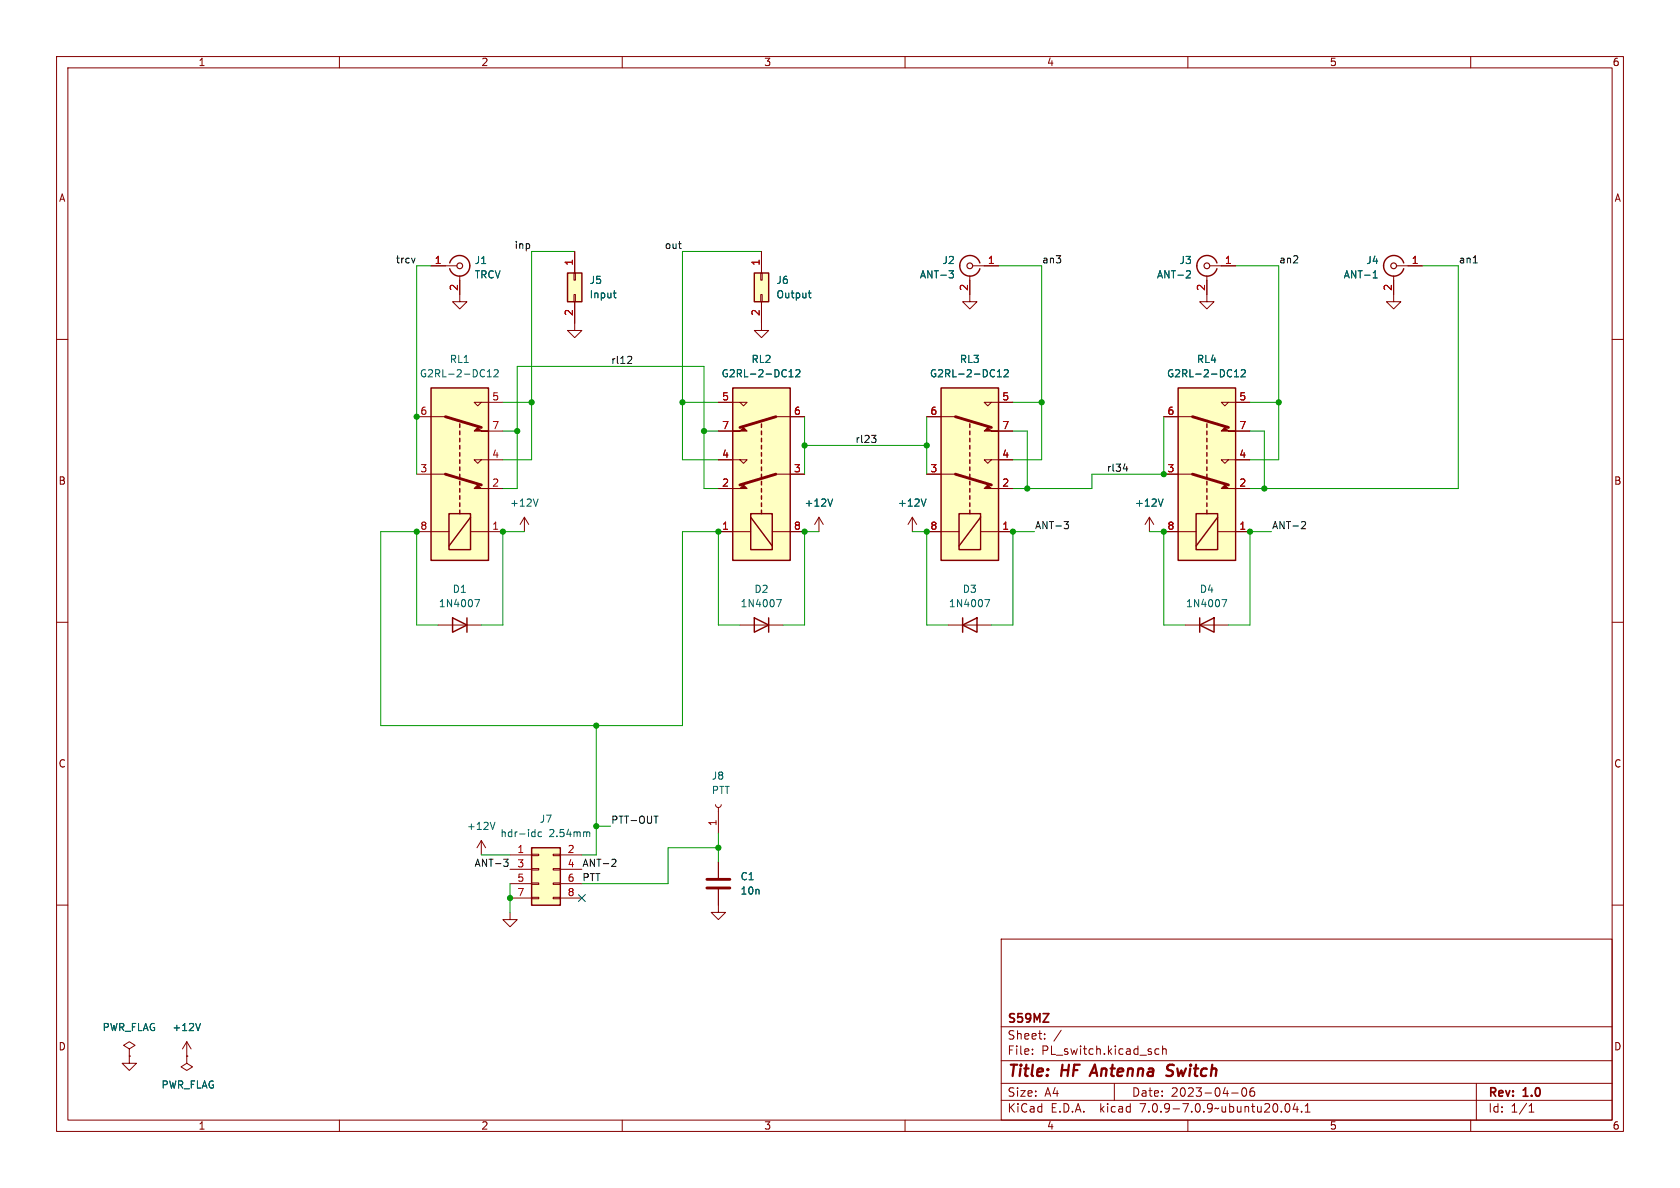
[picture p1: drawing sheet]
<svg xmlns="http://www.w3.org/2000/svg" width="297mm" height="210mm" viewBox="0 0 297 210" stroke-linecap="round" stroke-linejoin="round" font-family="sans-serif">
<g fill="none" stroke="#840000" stroke-width=".18">
<path d="M10 10h277v190h-277zM12 12h273v186h-273zM60 10v2M110 10v2M160 10v2M210 10v2M260 10v2M10 60h2M76.2 47h4.6M81.3 48.8v4.5h1.2l-1.2 1.3-1.3-1.3h1.3M101.5 48.3h.2v1.2h-.2zM101.5 52.1h.2v1.2h-.2z"/>
<path d="M101.6 53.3v5.1h1.3l-1.3 1.3-1.3-1.3h1.3M101.6 44.5v3.8M134.5 48.3h.2v1.2h-.2zM134.5 52.1h.2v1.2h-.2zM134.6 53.3v5.1h1.3l-1.3 1.3-1.3-1.3h1.3M134.6 44.5v3.8M171.4 48.8v4.5h-1.2l1.2 1.3 1.3-1.3h-1.3M172 47h4.5M213.4 48.8v4.5h-1.3l1.3 1.3 1.2-1.3h-1.2M213.9 47h4.5M246.4 48.8v4.5h-1.3l1.3 1.3 1.2-1.3h-1.2M246.9 47h4.6"/>
<path d="M285 60h2M73.7 73.7h5M85.1 71.1l-.6 .7-.7-.7h5.1M86.4 76.2h2.5M127 71.1h5.1l-.7 .7-.6-.7M127 76.2h2.5M137.2 73.7h5M163.8 73.7h5.1M175.3 71.1l-.7 .7-.6-.7h5.1M176.5 76.2h2.6M205.7 73.7h5.1M217.2 71.1l-.7 .7-.6-.7h5.1"/>
<path d="M218.4 76.2h2.6M73.7 94h5.7M73.7 83.8h5M83.2 94h5.7M85.1 81.3l-.6 .6-.7-.6h5.1M86.4 86.4h2.5M92.7 91.4l.8 1.3M92.7 91.4v2.6M92.7 91.4l-.8 1.3M127 81.3h5.1l-.7 .6-.6-.6M127 94h5.7M127 86.4h2.5"/>
<path d="M136.5 94h5.7M137.2 83.8h5M144.8 91.4l-.8 1.3M144.8 91.4v2.6M144.8 91.4l.7 1.3M161.3 91.4l.8 1.3M161.3 91.4v2.6M161.3 91.4l-.8 1.3M163.8 94h5.7M163.8 83.8h5.1M173.4 94h5.7M175.3 81.3l-.7 .6-.6-.6h5.1"/>
<path d="M176.5 86.4h2.6M203.2 91.4l.8 1.3M203.2 91.4v2.6M203.2 91.4l-.8 1.3M205.7 94h5.8M205.7 83.8h5.1M215.3 94h5.7M217.2 81.3l-.7 .6-.6-.6h5.1M218.4 86.4h2.6M10 110h2M77.5 110.5h7.6M130.8 110.5h7.6"/>
<path d="M167.6 110.5h7.7M209.5 110.5h7.7M285 110h2M10 160h2M85.1 148.6l-.8 1.3M85.1 148.6v2.5M85.1 148.6l.8 1.3M90.2 151.1h3.8M90.2 153.7h3.8M90.2 156.2h3.8M90.2 158.8h3.8M94 158.6h1.2v.3h-1.2z"/>
<path d="M94 156.1h1.2v.2h-1.2zM94 153.5h1.2v.3h-1.2zM94 151h1.2v.3h-1.2zM97.8 158.6h1.3v.3h-1.3zM97.8 156.1h1.3v.2h-1.3zM97.8 153.5h1.3v.3h-1.3zM97.8 151h1.3v.3h-1.3zM99.1 151.1h3.8M99.1 153.7h3.8M99.1 156.2h3.8M99.1 158.8h3.8M126.5 142.2l.1 .4 .4 .1 .4-.1 .1-.4"/>
<path d="M127 157.2v4.1h1.3l-1.3 1.3-1.3-1.3h1.3M127 142.7v4.6M127 152.4v2.8M285 160h2M90.2 161.3v1.3h1.2l-1.2 1.2-1.3-1.2h1.3M177 166h108v32h-108zM22.9 186.7v1.3h1.2l-1.2 1.2-1.3-1.2h1.3M22.9 185.4l1-.6-1-.6-1.1 .6 1.1 .6v1.3M22.9 186.7h.1M33 186.7v1.3l-1 .6 1 .6 1-.6-1-.6M33 186.7h.1M33 184.2l-.7 1.2"/>
<path d="M33 184.2v2.5M33 184.2l.8 1.2M60 198v2M110 198v2M160 198v2M177 194.5h108M177 191.5h108M177 187.5h108M177 181.5h108M182.5 186.3v.1M182.5 185.5v.1M184.7 183.6v.1"/>
<path d="M184.7 182.8v.1M187.6 182.1l-1.3 2M197 191.5v3M204.9 185.5l-.4-.1-.3 .3v.4l.1 .2h.6M205.5 185.5l.2-.1 .4 .1 .1 .9M205.5 184.9v1.5M210 198v2M217.7 193.2h1.2M219.7 192.4l.2-.1a.81 .81 0 0 1 .6 .6 .81 .81 0 0 1-.3 .8l-.2 .1a.81 .81 0 0 1-.3-1.4zM221.7 192.3a.59 .59 0 0 0-.7 .6v.6l.1 .2 .4 .1 .2-.1 .1-.5-.1-.3h-.5l-.2 .3M227.3 195.2l.2-.1a.81 .81 0 0 1 .6 .6 .81 .81 0 0 1-.3 .8l-.1 .1a.81 .81 0 0 1-.4-1.4zM229 195l-.4 1.1h.9"/>
<path d="M229.3 195.6v1M230.1 196.5v.1M230.7 196.6h.9M230.7 195.5l.5-.4v1.5M260 198v2M261 191.5v6.5M270.3 196.6h.9M270.3 195.5l.4-.4v1.5"/>
</g>
<path d="M193.6 188.2l-1 2M207.2 190a.85 .85 0 0 1-1 .1M207.3 188.2l-.7 .1a.46 .46 0 0 0-.3 .5 .46 .46 0 0 0 .4 .4l.5 .2" fill="none" stroke="#840000" stroke-width=".4"/>
<g fill="none" stroke="#006464" stroke-width=".18">
<path d="M108.4 51.8h.5M108.6 52.5l.3 .1M142.9 51.8h.5M143.1 51.4v1.1l.3 .1M167.8 47.9h.8l-.5 .4 .4 .2 .1 .4-.3 .2h-.3M209.9 47.9h.4l.2 .3-.8 .9h.8M242.8 49.1h.7M242.8 48.2l.3-.3v1.2M86.1 66.6h.8M86.1 65.7l.4-.4v1.3M87.4 65.5l.4-.2 .3 .4-.8 .9h.8M139.5 66.6h.7"/>
<path d="M139.5 65.7l.4-.4v1.3M140.7 65.5l.5-.2 .2 .4-.8 .9h.8M176.3 66.6h.7M176.3 65.7l.4-.4v1.3M177.5 65.5l.5-.2 .3 .4-.8 .9h.8M218.2 66.6h.8M218.2 65.7l.4-.4v1.3M219.4 65.5l.5-.2 .3 .4-.8 .9h.8M95.1 88.2l-.4 1.3M147.2 88.2l-.4 1.3M163.7 88.2l-.4 1.3M205.6 88.2l-.4 1.3"/>
<path d="M83.9 106h.9l-.6 1.3M137.3 106h.8l-.5 1.3M174.1 106h.9l-.6 1.3M216 106h.9l-.6 1.3M87.5 145.4l-.4 1.2M94.2 147.1h.4M94.6 146.6v1.3M94.6 147.8l-.4 .1M95.7 147.1h-.3l-.3 .2 .1 .5h.5M103.9 147.1l.4 .1v.7M35.4 180.9l-.4 1.3"/>
</g>
<g fill="none" stroke="#840000" stroke-width=".25">
<path d="M79.5 46.5a1.81 1.81 0 0 1 2.8-1 1.81 1.81 0 0 1 0 3 1.81 1.81 0 0 1-2.8-1M100.3 48.3h2.6v5h-2.6zM133.3 48.3h2.6v5h-2.6zM173.2 46.5a1.81 1.81 0 0 0-2.8-1 1.81 1.81 0 0 0 0 3 1.81 1.81 0 0 0 2.8-1M215.1 46.5a1.81 1.81 0 0 0-2.8-1 1.81 1.81 0 0 0 0 3 1.81 1.81 0 0 0 2.8-1M248.2 46.5a1.81 1.81 0 0 0-2.8-1 1.81 1.81 0 0 0 0 3 1.81 1.81 0 0 0 2.8-1M76.2 68.6h10.2v30.5h-10.2zM81.3 74.9v.7M81.3 76.2v.6M81.3 77.5v.6M81.3 78.7v.7M129.5 68.6h10.2v30.5h-10.2z"/>
<path d="M134.6 74.9v.7M134.6 76.2v.6M134.6 77.5v.6M134.6 78.7v.7M166.4 68.6h10.1v30.5h-10.1zM171.4 74.9v.7M171.4 76.2v.6M171.4 77.5v.6M171.4 78.7v.7M208.3 68.6h10.1v30.5h-10.1zM213.4 74.9v.7M213.4 76.2v.6"/>
<path d="M213.4 77.5v.6M213.4 78.7v.7M79.4 90.8h3.8v6.4h-3.8zM81.3 80v.6M81.3 81.3v.6M81.3 82.6v.6M81.3 83.8v.7M81.3 85.1v.6M81.3 86.4v.6M81.3 87.6v.7M81.3 88.9v.6M81.3 90.2v.6"/>
<path d="M83.2 91.4l-3.8 5.1M132.7 90.8h3.8v6.4h-3.8zM132.7 91.4l3.8 5.1M134.6 80v.6M134.6 81.3v.6M134.6 82.6v.6M134.6 83.8v.7M134.6 85.1v.6M134.6 86.4v.6M134.6 87.6v.7M134.6 88.9v.6M134.6 90.2v.6"/>
<path d="M169.5 90.8h3.9v6.4h-3.9zM171.4 80v.6M171.4 81.3v.6M171.4 82.6v.6M171.4 83.8v.7M171.4 85.1v.6M171.4 86.4v.6M171.4 87.6v.7M171.4 88.9v.6M171.4 90.2v.6M173.4 91.4l-3.9 5.1M211.5 90.8h3.8v6.4h-3.8z"/>
<path d="M213.4 80v.6M213.4 81.3v.6M213.4 82.6v.6M213.4 83.8v.7M213.4 85.1v.6M213.4 86.4v.6M213.4 87.6v.7M213.4 88.9v.6M213.4 90.2v.6M215.3 91.4l-3.8 5.1M80 109.2l2.5 1.3-2.5 1.3zM82.5 109.2v2.6"/>
<path d="M133.3 109.2l2.6 1.3-2.6 1.3zM135.9 109.2v2.6M170.2 110.5l2.5-1.3v2.6zM170.2 109.2v2.6M212.1 110.5l2.5-1.3v2.6zM212.1 109.2v2.6M94 149.9h5.1v10.1h-5.1z"/>
</g>
<g fill="#ffffc2" stroke="#ffffc2" stroke-width=".18">
<path d="M166.4 68.6h10.1v30.5h-10.1z"/>
<path d="M76.2 68.6h10.2v30.5h-10.2z"/>
<path d="M100.3 48.3h2.6v5h-2.6z"/>
<path d="M94 149.9h5.1v10.1h-5.1z"/>
<path d="M208.3 68.6h10.1v30.5h-10.1z"/>
<path d="M133.3 48.3h2.6v5h-2.6z"/>
<path d="M129.5 68.6h10.2v30.5h-10.2z"/>
</g>
<path d="M78.7 73.7l6.4 1.9M137.2 73.7l-6.4 1.9M168.9 73.7l6.4 1.9M210.8 73.7l6.4 1.9M78.7 83.8l6.4 1.9M137.2 83.8l-6.4 1.9M168.9 83.8l6.4 1.9M210.8 83.8l6.4 1.9M125 157h4M125 155.4h4" fill="none" stroke="#840000" stroke-width=".51"/>
<g fill="#840000" stroke="#840000" stroke-width=".18">
<path d="M174 86.4l.6-.7 .7 .7h1.2z"/>
<path d="M174 76.2l.6-.6 .7 .6h1.2z"/>
<path d="M83.8 86.4l.7-.7 .6 .7h1.3z"/>
<path d="M83.8 76.2l.7-.6 .6 .6h1.3z"/>
<path d="M215.9 86.4l.6-.7 .7 .7h1.2z"/>
<path d="M215.9 76.2l.6-.6 .7 .6h1.2z"/>
<path d="M129.5 86.4h1.3l.6-.7 .7 .7z"/>
<path d="M129.5 76.2h1.3l.6-.6 .7 .6z"/>
</g>
<g fill="none" stroke="#840000" stroke-width=".2">
<circle cx="81.3" cy="47" r=".51"/>
<circle cx="171.5" cy="47" r=".51"/>
<circle cx="213.4" cy="47" r=".51"/>
<circle cx="246.4" cy="47" r=".51"/>
</g>
<path d="M73.4 45.6l-.3 .9M260.4 46.5h.8M111.1 63h.5l.1 .4-.8 .9h.8M154.1 77h.8l-.5 .4M154.6 77.4l.3 .3v.3l-.3 .2M188.1 92.2h.8l-.4 .5 .3 .1 .1 .4-.2 .3h-.4M198.6 82.9h.8M199.2 82.5v.8M230.3 92.2l.4 .1 .1 .3-.8 .9h.8M89 151.9h.8l-.4 .5 .4 .1v.4l-.2 .3h-.4M108.4 151.9h.4l.1 .4-.8 .9h.8M115.6 144.3h.7" fill="none" stroke="#0f0f0f" stroke-width=".18"/>
<g fill="none" stroke="#009600" stroke-width=".18">
<path d="M76.2 47h-2.5v36.8M101.6 44.5h-7.6v36.8h-5.1M134.6 44.5h-14v36.8h6.4M176.5 47h7.6v34.3h-5M218.4 47h7.7v34.3h-5.1M251.5 47h6.3v39.4h-36.8M88.9 71.1h5.1M88.9 76.2h2.5M120.6 71.1h6.4M124.5 76.2h2.5M142.2 73.7v10.1M142.2 78.7h21.6"/>
<path d="M163.8 73.7v10.1M179.1 76.2h2.5v10.2M179.1 71.1h5M205.7 73.7v10.1h-12.7v2.6h-13.9M221 76.2h2.5v10.2M221 71.1h5.1M88.9 86.4h2.5v-21.6h33.1v21.6h2.5M92.7 94h-3.8v16.5h-3.8M144.8 94h-2.6v16.5h-3.8M161.3 94h2.5v16.5h3.8M182.9 94h-3.8v16.5h-3.8M203.2 94h2.5v16.5h3.8"/>
<path d="M224.8 94h-3.8v16.5h-3.8M77.5 110.5h-3.8v-16.5h-6.4v34.3h53.3v-34.3h6.4v16.5h3.8M105.4 128.3v22.8h-2.5M85.1 151.1h5.1M90.2 156.2v5.1M105.4 146.1h2.5M127 147.3v5.1M127 149.9h-8.9v6.3h-15.2"/>
</g>
<path d="M102.3 158.1l1.2 1.3M103.5 158.1l-1.2 1.3" fill="none" stroke="#000084" stroke-width=".18"/>
<g fill="#009600" stroke="#009600" stroke-width=".18">
<circle cx="179.1" cy="94" r=".46"/>
<circle cx="181.6" cy="86.4" r=".46"/>
<circle cx="205.7" cy="94" r=".46"/>
<circle cx="142.2" cy="78.7" r=".46"/>
<circle cx="142.2" cy="94" r=".46"/>
<circle cx="163.8" cy="78.7" r=".46"/>
<circle cx="163.8" cy="94" r=".46"/>
<circle cx="120.6" cy="71.1" r=".46"/>
<circle cx="73.7" cy="73.7" r=".46"/>
<circle cx="94" cy="71.1" r=".46"/>
<circle cx="124.5" cy="76.2" r=".46"/>
<circle cx="91.4" cy="76.2" r=".46"/>
<circle cx="127" cy="94" r=".46"/>
<circle cx="105.4" cy="146.1" r=".46"/>
<circle cx="88.9" cy="94" r=".46"/>
<circle cx="105.4" cy="128.3" r=".46"/>
<circle cx="127" cy="149.9" r=".46"/>
<circle cx="90.2" cy="158.8" r=".46"/>
<circle cx="73.7" cy="94" r=".46"/>
<circle cx="205.7" cy="83.8" r=".46"/>
<circle cx="221" cy="94" r=".46"/>
<circle cx="223.5" cy="86.4" r=".46"/>
<circle cx="184.1" cy="71.1" r=".46"/>
<circle cx="226.1" cy="71.1" r=".46"/>
</g>
<g font-size="2.8" fill="#840000">
<text x="178" y="190.9">Title:</text>
<text x="187.7" y="190.9">HF</text>
<text x="193.8" y="190.9">Antenna</text>
<text x="207.9" y="190.9">Switch</text>
</g>
<g font-size="2.1" fill="#840000">
<text x="178" y="184">Sheet:</text>
<text x="178" y="181.2">S59MZ</text>
<text x="178" y="186.7">File:</text>
<text x="184.1" y="186.7">PL_switch.kicad_sch</text>
<text x="178" y="196.9">KiCad</text>
<text x="178" y="194.1">Size:</text>
<text x="184.7" y="194.1">A4</text>
<text x="185.7" y="196.9">E.D.A.</text>
<text x="194.6" y="196.9">kicad</text>
<text x="200" y="194.1">Date:</text>
<text x="201.8" y="196.9">7.0.9-7.0.9~ubuntu20.04.1</text>
<text x="207" y="194.1">2023-04-06</text>
<text x="263" y="194.3">Rev:</text>
<text x="263" y="196.9">Id:</text>
<text x="267.1" y="196.9">1/1</text>
<text x="269.4" y="194.3">1.0</text>
</g>
<g font-size="1.8" fill="#840000">
<text x="35" y="11.9">1</text>
<text x="85" y="11.9">2</text>
<text x="135" y="11.9">3</text>
<text x="185" y="11.9">4</text>
<text x="235" y="11.9">5</text>
<text x="285" y="11.9">6</text>
<text x="10.3" y="35.9">A</text>
<text x="285.3" y="35.9">A</text>
<text x="10.3" y="85.9">B</text>
<text x="285.3" y="85.9">B</text>
<text x="10.3" y="135.9">C</text>
<text x="285.3" y="135.9">C</text>
<text x="10.3" y="185.9">D</text>
<text x="285.3" y="185.9">D</text>
<text x="35" y="199.9">1</text>
<text x="85" y="199.9">2</text>
<text x="135" y="199.9">3</text>
<text x="185" y="199.9">4</text>
<text x="235" y="199.9">5</text>
<text x="285" y="199.9">6</text>
</g>
<g font-size="1.8" fill="#0f0f0f">
<text x="69.9" y="46.6">trcv</text>
<text x="90.9" y="44.1">inp</text>
<text x="117.4" y="44.1">out</text>
<text x="184.1" y="46.6">an3</text>
<text x="226.1" y="46.6">an2</text>
<text x="257.8" y="46.6">an1</text>
<text x="107.9" y="64.4">rl12</text>
<text x="151.1" y="78.4">rl23</text>
<text x="195.6" y="83.5">rl34</text>
<text x="182.9" y="93.6">ANT-3</text>
<text x="224.8" y="93.6">ANT-2</text>
<text x="107.9" y="145.7">PTT-OUT</text>
<text x="83.8" y="153.3">ANT-3</text>
<text x="102.9" y="155.9">PTT</text>
<text x="102.9" y="153.3">ANT-2</text>
</g>
<g font-size="1.8" fill="#a90000">
<text x="76.8" y="46.7">1</text>
<text x="101.3" y="47.1" transform="rotate(-90 101.3 47.1)">1</text>
<text x="134.4" y="47.1" transform="rotate(-90 134.4 47.1)">1</text>
<text x="174.6" y="46.7">1</text>
<text x="216.5" y="46.7">1</text>
<text x="249.5" y="46.7">1</text>
<text x="81" y="51.5" transform="rotate(-90 81 51.5)">2</text>
<text x="171.2" y="51.5" transform="rotate(-90 171.2 51.5)">2</text>
<text x="213.1" y="51.5" transform="rotate(-90 213.1 51.5)">2</text>
<text x="246.1" y="51.5" transform="rotate(-90 246.1 51.5)">2</text>
<text x="101.3" y="56" transform="rotate(-90 101.3 56)">2</text>
<text x="134.4" y="56" transform="rotate(-90 134.4 56)">2</text>
<text x="86.9" y="70.9">5</text>
<text x="127.6" y="70.9">5</text>
<text x="177.1" y="70.9">5</text>
<text x="219" y="70.9">5</text>
<text x="74.2" y="73.4">6</text>
<text x="86.9" y="75.9">7</text>
<text x="127.6" y="75.9">7</text>
<text x="140.3" y="73.4">6</text>
<text x="164.4" y="73.4">6</text>
<text x="177.1" y="75.9">7</text>
<text x="206.3" y="73.4">6</text>
<text x="219" y="75.9">7</text>
<text x="74.2" y="83.6">3</text>
<text x="86.9" y="81">4</text>
<text x="127.6" y="81">4</text>
<text x="140.3" y="83.6">3</text>
<text x="164.4" y="83.6">3</text>
<text x="177.1" y="81">4</text>
<text x="206.3" y="83.6">3</text>
<text x="219" y="81">4</text>
<text x="86.9" y="86.1">2</text>
<text x="127.6" y="86.1">2</text>
<text x="177.1" y="86.1">2</text>
<text x="219" y="86.1">2</text>
<text x="74.2" y="93.7">8</text>
<text x="86.9" y="93.7">1</text>
<text x="127.6" y="93.7">1</text>
<text x="140.3" y="93.7">8</text>
<text x="164.4" y="93.7">8</text>
<text x="177.1" y="93.7">1</text>
<text x="206.3" y="93.7">8</text>
<text x="219" y="93.7">1</text>
<text x="126.7" y="146.1" transform="rotate(-90 126.7 146.1)">1</text>
<text x="91.4" y="150.9">1</text>
<text x="91.4" y="153.4">3</text>
<text x="91.4" y="156">5</text>
<text x="100.3" y="150.9">2</text>
<text x="100.3" y="153.4">4</text>
<text x="100.3" y="156">6</text>
<text x="91.4" y="158.5">7</text>
<text x="100.3" y="158.5">8</text>
</g>
<g font-size="1.8" fill="#006464">
<text x="83.8" y="46.9">J1</text>
<text x="166.5" y="46.9">J2</text>
<text x="208.4" y="46.9">J3</text>
<text x="241.5" y="46.9">J4</text>
<text x="83.8" y="49.4">TRCV</text>
<text x="104.1" y="50.4">J5</text>
<text x="104.1" y="52.9">Input</text>
<text x="137.2" y="50.4">J6</text>
<text x="137.2" y="52.9">Output</text>
<text x="162.5" y="49.4">ANT-3</text>
<text x="204.4" y="49.4">ANT-2</text>
<text x="237.5" y="49.4">ANT-1</text>
<text x="79.4" y="64.4">RL1</text>
<text x="132.8" y="64.4">RL2</text>
<text x="169.6" y="64.4">RL3</text>
<text x="211.5" y="64.4">RL4</text>
<text x="74.1" y="66.9">G2RL-2-DC12</text>
<text x="127.5" y="66.9">G2RL-2-DC12</text>
<text x="164.3" y="66.9">G2RL-2-DC12</text>
<text x="206.2" y="66.9">G2RL-2-DC12</text>
<text x="90.1" y="89.8">+12V</text>
<text x="142.1" y="89.8">+12V</text>
<text x="158.6" y="89.8">+12V</text>
<text x="200.6" y="89.8">+12V</text>
<text x="77.5" y="107.5">1N4007</text>
<text x="79.9" y="105">D1</text>
<text x="130.8" y="107.5">1N4007</text>
<text x="133.3" y="105">D2</text>
<text x="167.7" y="107.5">1N4007</text>
<text x="170.1" y="105">D3</text>
<text x="209.6" y="107.5">1N4007</text>
<text x="212" y="105">D4</text>
<text x="125.7" y="138">J8</text>
<text x="125.7" y="140.6">PTT</text>
<text x="82.4" y="146.9">+12V</text>
<text x="88.4" y="148.2">hdr-idc</text>
<text x="95.3" y="145.6">J7</text>
<text x="97" y="148.2">2.54mm</text>
<text x="130.8" y="155.8">C1</text>
<text x="130.8" y="158.3">10n</text>
<text x="18" y="182.5">PWR_FLAG</text>
<text x="30.4" y="182.5">+12V</text>
<text x="28.5" y="192.6">PWR_FLAG</text>
</g>
</svg>
